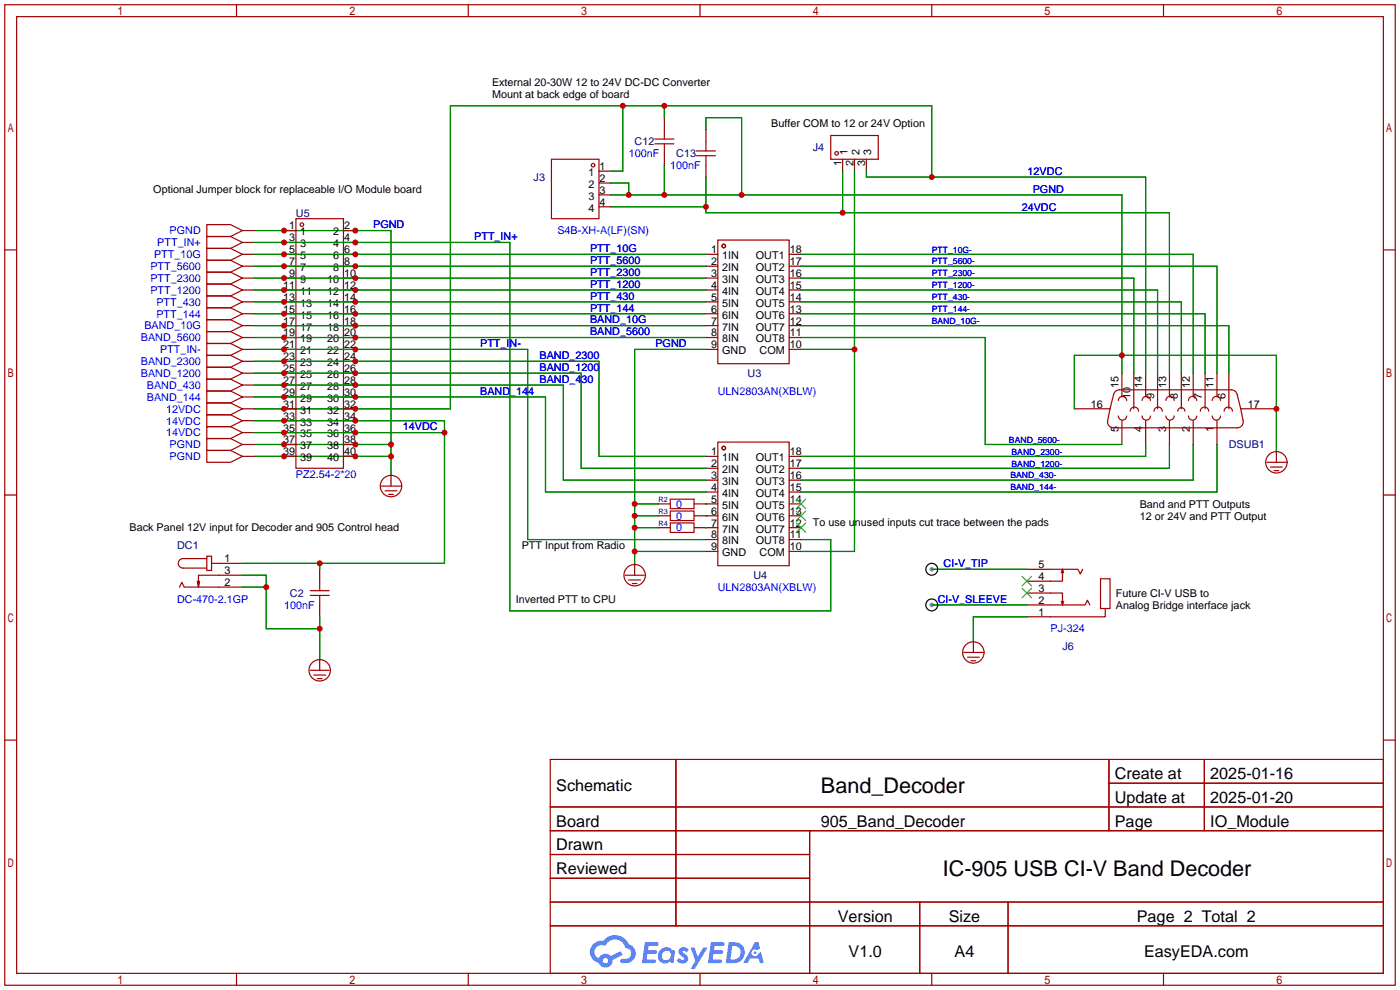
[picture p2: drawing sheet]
<svg xmlns="http://www.w3.org/2000/svg" width="299mm" height="212mm" viewBox="0 0 299 212" stroke-linecap="round" stroke-linejoin="round" font-family="sans-serif">
<g fill="#999">
<circle cx="199.1" cy="121.7" r=".51"/>
<circle cx="199.1" cy="129.3" r=".51"/>
</g>
<g fill="none" stroke="#a10000" stroke-width=".25">
<path d="M1 1h297.2v209.6h-297.2zM3.6 3.6h292.1v204.4h-292.1zM50.5 1v2.6M100.1 1v2.6M149.6 1v2.6M199.1 1v2.6M248.7 1v2.6M1 53.4h2.6M295.7 53.4h2.5M1 105.8h2.6M295.7 105.8h2.5M1 158.2h2.6"/>
<path d="M295.7 158.2h2.5M117.6 162.3h178.1v45.7h-178.1zM117.6 172.5h178.1M117.6 177.5h178.1M144.5 162.3v35.6M173 177.5v30.5M237 162.3v15.2M237 167.4h58.7M257.4 162.3v15.2M117.6 182.6h55.4M117.6 192.8h178.1M117.6 187.7h55.4"/>
<path d="M117.6 197.9h178.1M196.6 192.8v15.2M215.4 192.8v15.2M50.5 208v2.6M100.1 208v2.6M149.6 208v2.6M199.1 208v2.6M248.7 208v2.6"/>
</g>
<g fill="#5487ff">
<path d="M145.3 202.7a1.3 1.3 0 0 1 1.9 .3l-.4 .6a.54 .54 0 0 0-.9-.2l.1 .2a1.34 1.34 0 0 1 .9 1.8 1.47 1.47 0 0 1-2.3-.1l.5-.6 .8 .5a.31 .31 0 0 0 .4-.3 .31 .31 0 0 0-.3-.4 1.12 1.12 0 0 1-.7-1.8z"/>
<path d="M147.6 202.5h.9l.6 2 1.2-2h.9l-2.7 4.6h-.9l1-1.7z"/>
<path d="M137.8 201.4h1.7a1.31 1.31 0 0 1 1.2 .2 .4 .4 0 0 1-.3 .5l-1.8 .1-.1 .9h1.6a.4 .4 0 0 1 .4 .4 .4 .4 0 0 1-.5 .4h-1.6l-.2 1.2h1.4a.46 .46 0 0 1 .5 0 .46 .46 0 0 1 .1 .5l-.4 .2h-2.6z"/>
<path d="M151.9 201.4h1.7a1.32 1.32 0 0 1 1.2 .2 .39 .39 0 0 1-.3 .5l-1.8 .1-.1 .9h1.6a.4 .4 0 0 1 .4 .4 .4 .4 0 0 1-.4 .4h-1.7l-.2 1.2h1.4a.46 .46 0 0 1 .5 0 .46 .46 0 0 1 .1 .5l-.4 .2h-2.6z"/>
<path d="M161.3 201.4h.8l.3 1.3-.6 .4a.75 .75 0 0 0-1.1 .3 .75 .75 0 0 0 .5 1 .75 .75 0 0 0 .9-.7l.5-.2 .6 2.3h-.8l-.3-.9h-1.8l-.5 .9h-1z"/>
<path d="M155.7 201.4l-.6 4.4h1.5a2.27 2.27 0 0 0 2.6-2.2 2.27 2.27 0 0 0-2.7-2.2zM156.5 202.1a1.5 1.5 0 0 1 1.8 1.6 1.5 1.5 0 0 1-1.9 1.4h-.3z"/>
<path d="M141.2 203a1.6 1.6 0 0 0-.3 2.3 1.6 1.6 0 0 0 2.3 .2l.7 .3 .3-2.4-.1-.3-.5-.1a1.58 1.58 0 0 0-2.4 0zM141.8 203.5a.98 .98 0 0 1 1.6 .4 .98 .98 0 0 1-1.1 1.3 .94 .94 0 0 1-.9-.7 .94 .94 0 0 1 .4-1z"/>
<path d="M126.8 201.8a2.37 2.37 0 0 0 1.1 4 1.54 1.54 0 0 0 1.8 1 1.54 1.54 0 0 0 1.2-1.6l2.2-1.1-.5-.8-2 1a1.57 1.57 0 0 0-2.7 .5 1.5 1.5 0 0 1-.7-2.1 1.5 1.5 0 0 1 2.2-.5 2.23 2.23 0 0 1 2.3-1.4 2.23 2.23 0 0 1 2 1.8 1.16 1.16 0 0 1 1.2 1.1 1.16 1.16 0 0 1-1.1 1.2h-.7a.47 .47 0 0 0-.5 .4 .47 .47 0 0 0 .4 .5 2.17 2.17 0 0 0 2.5-.9 2.17 2.17 0 0 0-.3-2.7l-.8-.4a3.2 3.2 0 0 0-5.5-.7l-1.1 .1zM128.8 205.3a.6 .6 0 0 1 1.2 0 .6 .6 0 0 1-1.2 0z"/>
<circle cx="161.4" cy="203.6" r=".28"/>
</g>
<g fill="none" stroke="#870000" stroke-width=".25">
<path d="M128 36.6h2.6M128 39.1h2.6M142 25.1v2.6M142 32.8v2.5M150.9 27.7v2.5M150.9 35.3v2.5M180.1 34v2.6M182.6 34v2.6M185.2 34v2.6M51.8 54.4h2.6M51.8 56.9h2.6M51.8 59.4h2.6"/>
<path d="M51.8 49.3h2.6M51.8 51.8h2.6M60.7 54.4h2.5M60.7 56.9h2.5M60.7 59.4h2.5M60.7 49.3h2.5M60.7 51.8h2.5M73.4 54.4h2.5M73.4 56.9h2.5M73.4 59.4h2.5M73.4 49.3h2.5M73.4 51.8h2.5"/>
<path d="M128 41.7h2.6M128 44.2h2.6M150.9 54.4h2.5M150.9 56.9h2.5M150.9 59.4h2.5M168.7 54.4h2.5M168.7 56.9h2.5M168.7 59.4h2.5M51.8 62h2.6M51.8 64.5h2.6M51.8 67.1h2.6M51.8 69.6h2.6"/>
<path d="M51.8 72.1h2.6M51.8 74.7h2.6M51.8 77.2h2.6M51.8 79.8h2.6M60.7 62h2.5M60.7 64.5h2.5M60.7 67.1h2.5M60.7 69.6h2.5M60.7 72.1h2.5M60.7 74.7h2.5M60.7 77.2h2.5M60.7 79.8h2.5"/>
<path d="M73.4 62h2.5M73.4 64.5h2.5M73.4 67.1h2.5M73.4 69.6h2.5M73.4 72.1h2.5M73.4 74.7h2.5M73.4 77.2h2.5M73.4 79.8h2.5M150.9 62h2.5M150.9 64.5h2.5M150.9 67.1h2.5M150.9 69.6h2.5"/>
<path d="M150.9 72.1h2.5M150.9 74.7h2.5M168.7 62h2.5M168.7 64.5h2.5M168.7 67.1h2.5M168.7 69.6h2.5M168.7 72.1h2.5M168.7 74.7h2.5M239.8 79.8v5M242.3 79.8v7.6M244.9 79.8v5M247.4 79.8v7.6"/>
<path d="M249.9 79.8v5M252.5 79.8v7.6M255 79.8v5M257.6 79.8v7.6M260.1 79.8v5M262.6 79.8v7.6M51.8 97.5h2.6M51.8 87.4h2.6M51.8 92.5h2.6M51.8 89.9h2.6M51.8 82.3h2.6M51.8 84.8h2.6"/>
<path d="M51.8 95h2.6M60.7 97.5h2.5M60.7 87.4h2.5M60.7 92.5h2.5M60.7 89.9h2.5M60.7 82.3h2.5M60.7 84.8h2.5M60.7 95h2.5M73.4 97.5h2.5M73.4 87.4h2.5M73.4 92.5h2.5M73.4 89.9h2.5"/>
<path d="M73.4 82.3h2.5M73.4 84.8h2.5M73.4 95h2.5M150.9 97.5h2.5M168.7 97.5h2.5M229.6 87.4h7.6M239.8 89.9v5.1M244.9 89.9v5.1M249.9 89.9v5.1M255 89.9v5.1M260.1 89.9v5.1M265.2 87.4h7.6"/>
<path d="M272.8 96.3v2.5M83.6 101.3v2.6M140.7 107.7h2.6M140.7 110.2h2.6M140.7 112.8h2.6M148.3 107.7h5.1M148.3 110.2h5.1M148.3 112.8h5.1M150.9 100.1h2.5M150.9 102.6h2.5M150.9 105.2h2.5M150.9 115.3h2.5"/>
<path d="M150.9 117.9h2.5M168.7 100.1h2.5M168.7 102.6h2.5M168.7 105.2h2.5M168.7 107.7h2.5M168.7 110.2h2.5M168.7 112.8h2.5M168.7 115.3h2.5M168.7 117.9h2.5M46.7 120.4h5.1M46.7 125.5h5.1M46.7 122.9h5.1"/>
<path d="M68.3 121.7v2.5M68.3 129.3v2.5M135.6 120.4v2.5M208 136.9v2.5M219.5 121.7h5M219.5 124.2h5M219.5 126.7h5M219.5 129.3h5M219.5 131.8h5M68.3 140.7v2.6"/>
</g>
<path d="M170.2 106.7l2 2M170.2 109.2l2 2.1M170.2 111.8l2 2M172.2 106.7l-2 2M172.2 109.2l-2 2.1M172.2 111.8l-2 2M218.4 123.2l2.1 2M218.4 125.7l2.1 2.1M220.5 123.2l-2.1 2M220.5 125.7l-2.1 2.1" fill="none" stroke="#3c3" stroke-width=".25"/>
<g fill="none" stroke="#a10000" stroke-width=".25">
<path d="M117.9 34h10.1v12.7h-10.1zM140 29.7h4M140 30.7h4M142 27.7v2M142 30.7v2.1M148.8 32.3h4.1M148.8 33.3h4.1M150.9 30.2v2.1M150.9 33.3v2M177.5 29h10.2v5h-10.2zM44.2 48h5.1l2.5 1.3-2.5 1.2h-5.1zM44.2 50.5h5.1l2.5 1.3-2.5 1.3h-5.1z"/>
<path d="M44.2 53.1h5.1l2.5 1.3-2.5 1.2h-5.1zM44.2 55.6h5.1l2.5 1.3-2.5 1.3h-5.1zM44.2 58.2h5.1l2.5 1.2-2.5 1.3h-5.1zM63.2 46.7h10.2v53.4h-10.2zM153.4 51.3h15.3v26.4h-15.3zM44.2 73.4h5.1l2.5 1.3-2.5 1.2h-5.1zM44.2 68.3h5.1l2.5 1.3-2.5 1.3h-5.1zM44.2 70.9h5.1l2.5 1.2-2.5 1.3h-5.1zM44.2 75.9h5.1l2.5 1.3-2.5 1.3h-5.1zM44.2 78.5h5.1l2.5 1.3-2.5 1.2h-5.1zM44.2 60.7h5.1l2.5 1.3-2.5 1.2h-5.1zM44.2 63.2h5.1l2.5 1.3-2.5 1.3h-5.1z"/>
<path d="M44.2 65.8h5.1l2.5 1.3-2.5 1.2h-5.1zM44.2 91.2h5.1l2.5 1.3-2.5 1.2h-5.1zM44.2 88.6h5.1l2.5 1.3-2.5 1.3h-5.1zM44.2 86.1h5.1l2.5 1.3-2.5 1.2h-5.1zM44.2 81h5.1l2.5 1.3-2.5 1.3h-5.1zM44.2 83.6h5.1l2.5 1.2-2.5 1.3h-5.1zM44.2 96.3h5.1l2.5 1.2-2.5 1.3h-5.1zM44.2 93.7h5.1l2.5 1.3-2.5 1.3h-5.1zM153.4 94.5h15.3v26.4h-15.3zM238.3 83.7l1-.4h23.8a1.29 1.29 0 0 1 1.3 1l1.3 5.8a1.27 1.27 0 0 1-1.3 1.3h-26.4a1.27 1.27 0 0 1-1.3-1.5l1.3-5.6zM239 85.6a.89 .89 0 0 1 .9-.9 .89 .89 0 0 1 .9 .9M239 88.9a.89 .89 0 0 0 .9 .9 .89 .89 0 0 0 .9-.9"/>
<path d="M241.6 87.9a.89 .89 0 0 1 .8-.9 .89 .89 0 0 1 .9 .9M244.1 85.6a.89 .89 0 0 1 .9-.9 .89 .89 0 0 1 .9 .9M244.1 88.9a.89 .89 0 0 0 .9 .9 .89 .89 0 0 0 .9-.9M246.6 87.9a.89 .89 0 0 1 .9-.9 .89 .89 0 0 1 .9 .9M249.2 85.6a.89 .89 0 0 1 .9-.9 .89 .89 0 0 1 .9 .9M249.2 88.9a.89 .89 0 0 0 .9 .9 .89 .89 0 0 0 .9-.9M251.7 87.9a.76 .76 0 0 1 .8-.8 .76 .76 0 0 1 .7 .8M254 85.6a.89 .89 0 0 1 .9-.9 .89 .89 0 0 1 .9 .9M254 88.9a.89 .89 0 0 0 .9 .9 .89 .89 0 0 0 .9-.9M256.5 87.9a.89 .89 0 0 1 .9-.9 .89 .89 0 0 1 .9 .9M259.1 85.6a.89 .89 0 0 1 .9-.9 .89 .89 0 0 1 .9 .9M259.1 88.9a.89 .89 0 0 0 .9 .9 .89 .89 0 0 0 .9-.9"/>
<path d="M261.6 87.9a.89 .89 0 0 1 .9-.9 .89 .89 0 0 1 .9 .9M270.8 98.8h4M271.5 99.8h2.6M44.2 118.9h1v3h-1zM44.2 119.4h-5.1a1.02 1.02 0 0 0-1 1 1.02 1.02 0 0 0 1 1h5.1M81.5 103.9h4.1M82.3 104.9h2.5M83.1 105.7h1M143.3 106.7h5v2h-5zM143.3 109.2h5v2.1h-5zM143.3 111.8h5v2h-5zM272.3 100.6h1"/>
<path d="M38.4 125.5l.5-1 .5 1h7.3M42.7 124.2l-.3 1.3M45.2 120.4h1.5M46.7 122.9h-4.3v2.6l-.2-1.3M66.3 126.2h4.1M66.3 127.3h4.1M68.3 124.2v2M68.3 127.3v2M133.6 122.9h4.1M134.4 124h2.5M135.1 124.7h1M206 139.4h4.1"/>
<path d="M224.5 126.7h2.6v2.6M224.5 121.7h5.9l.5 1 .5-1M224.5 129.3h7.4l.5-1 .5 1M226.8 128.5l.3 .8M227.1 121.7v2.5h-2.6M227.1 121.7l-.3 .7M227.1 121.7l.2 .7M227.3 128.5l-.2 .8M235.2 123.7h2v6.3h-2zM236.2 130v1.8h-11.7M66.3 143.3h4.1M67.1 144.3h2.5"/>
<path d="M67.8 145h1M206.8 140.5h2.5M207.5 141.2h1"/>
<circle cx="126.7" cy="35.3" r=".38"/>
<circle cx="178.8" cy="32.8" r=".38"/>
<circle cx="64.5" cy="48" r=".38"/>
<circle cx="154.7" cy="52.6" r=".38"/>
<circle cx="154.7" cy="95.8" r=".38"/>
<circle cx="272.8" cy="98.8" r="2.29"/>
<circle cx="83.6" cy="103.9" r="2.29"/>
<circle cx="135.6" cy="122.9" r="2.29"/>
<circle cx="208" cy="139.4" r="2.29"/>
<circle cx="68.3" cy="143.3" r="2.29"/>
</g>
<g fill="none" stroke="#008700" stroke-width=".25">
<path d="M130.6 39.1h3.8v2.6M133.1 22.6v14h-2.5M142 22.6v2.5M142 35.3v6.4M150.9 37.8v7.7h99v34.3M150.9 27.7v-2.6h7.6v16.6M180.1 36.6v8.9M182.6 36.6v81.3h-11.4M185.2 36.6v1.2h59.7v42M199.1 37.8v-15.2h-102.8v64.8h-41.9M54.4 54.4h96.5M54.4 56.9h96.5"/>
<path d="M54.4 59.4h96.5M54.4 49.3h29.2v52M54.4 51.8h54.6v78.8h68.5v-15.3h-6.3M130.6 44.2h20.3M130.6 41.7h109.2v38.1M171.2 56.9h88.9v22.9M171.2 54.4h83.8v25.4M171.2 59.4h71.1v20.4M54.4 79.8h69.8v20.3h26.7M54.4 77.2h73.6v20.3h22.9M54.4 62h96.5M54.4 64.5h96.5"/>
<path d="M54.4 67.1h96.5M54.4 74.7h58.4v40.6h38.1M54.4 72.1h96.5M54.4 69.6h96.5M150.9 74.7h-15.3v45.7M171.2 62h76.2v17.8M171.2 64.5h81.3v15.3M171.2 67.1h86.4v12.7M171.2 74.7h11.4M171.2 72.1h39.4v22.9h29.2M171.2 69.6h91.4v10.2M54.4 84.8h62.2v20.4h34.3"/>
<path d="M54.4 82.3h66v20.3h30.5M54.4 97.5h29.2M54.4 95h29.2M54.4 92.5h40.6M54.4 89.9h40.6v30.5h-43.2M229.6 87.4v-11.5h43.2v20.4M244.9 95v2.5h-73.7M249.9 95v5.1h-78.7M255 95v7.6h-83.8M260.1 95v10.2h-88.9M135.6 112.8h5.1M135.6 117.9h15.3"/>
<path d="M135.6 110.2h5.1M135.6 107.7h5.1M150.9 112.8h.1M150.9 110.2h.1M150.9 107.7h.1M51.8 122.9h5.1v11.5h11.4M51.8 125.5h5.1M68.3 120.4v1.3M68.3 131.8v8.9M199.1 121.7h20.4M199.1 129.3h20.4M219.5 131.8h-11.5v5.1"/>
</g>
<g fill="none" stroke="#000" stroke-width=".25">
<circle cx="199.1" cy="129.3" r="1.27"/>
<circle cx="199.1" cy="121.7" r="1.27"/>
</g>
<g fill="#c00">
<circle cx="180.1" cy="45.5" r=".63"/>
<circle cx="150.9" cy="44.2" r=".63"/>
<circle cx="135.6" cy="107.7" r=".63"/>
<circle cx="135.6" cy="110.2" r=".63"/>
<circle cx="135.6" cy="112.8" r=".63"/>
<circle cx="135.6" cy="117.9" r=".63"/>
<circle cx="182.6" cy="74.7" r=".63"/>
<circle cx="134.4" cy="41.7" r=".63"/>
<circle cx="142" cy="41.7" r=".63"/>
<circle cx="158.5" cy="41.7" r=".63"/>
<circle cx="239.8" cy="75.9" r=".63"/>
<circle cx="272.8" cy="87.4" r=".63"/>
<circle cx="133.1" cy="22.6" r=".63"/>
<circle cx="142" cy="22.6" r=".63"/>
<circle cx="199.1" cy="37.8" r=".63"/>
<circle cx="75.9" cy="87.4" r=".63"/>
<circle cx="60.7" cy="87.4" r=".63"/>
<circle cx="60.7" cy="49.3" r=".63"/>
<circle cx="75.9" cy="49.3" r=".63"/>
<circle cx="83.6" cy="95" r=".63"/>
<circle cx="83.6" cy="97.5" r=".63"/>
<circle cx="75.9" cy="97.5" r=".63"/>
<circle cx="60.7" cy="97.5" r=".63"/>
<circle cx="75.9" cy="95" r=".63"/>
<circle cx="60.7" cy="95" r=".63"/>
<circle cx="60.7" cy="51.8" r=".63"/>
<circle cx="75.9" cy="51.8" r=".63"/>
<circle cx="60.7" cy="74.7" r=".63"/>
<circle cx="75.9" cy="74.7" r=".63"/>
<circle cx="75.9" cy="54.4" r=".63"/>
<circle cx="60.7" cy="54.4" r=".63"/>
<circle cx="75.9" cy="56.9" r=".63"/>
<circle cx="60.7" cy="56.9" r=".63"/>
<circle cx="75.9" cy="59.4" r=".63"/>
<circle cx="60.7" cy="59.4" r=".63"/>
<circle cx="75.9" cy="62" r=".63"/>
<circle cx="60.7" cy="62" r=".63"/>
<circle cx="75.9" cy="64.5" r=".63"/>
<circle cx="60.7" cy="64.5" r=".63"/>
<circle cx="75.9" cy="67.1" r=".63"/>
<circle cx="60.7" cy="67.1" r=".63"/>
<circle cx="75.9" cy="69.6" r=".63"/>
<circle cx="60.7" cy="69.6" r=".63"/>
<circle cx="75.9" cy="72.1" r=".63"/>
<circle cx="60.7" cy="72.1" r=".63"/>
<circle cx="60.7" cy="77.2" r=".63"/>
<circle cx="75.9" cy="77.2" r=".63"/>
<circle cx="60.7" cy="79.8" r=".63"/>
<circle cx="75.9" cy="79.8" r=".63"/>
<circle cx="60.7" cy="82.3" r=".63"/>
<circle cx="75.9" cy="82.3" r=".63"/>
<circle cx="60.7" cy="84.8" r=".63"/>
<circle cx="75.9" cy="84.8" r=".63"/>
<circle cx="68.3" cy="134.4" r=".63"/>
<circle cx="56.9" cy="125.5" r=".63"/>
<circle cx="60.7" cy="92.5" r=".63"/>
<circle cx="75.9" cy="92.5" r=".63"/>
<circle cx="95" cy="92.5" r=".63"/>
<circle cx="75.9" cy="89.9" r=".63"/>
<circle cx="60.7" cy="89.9" r=".63"/>
<circle cx="68.3" cy="120.4" r=".63"/>
</g>
<g font-size="4.6">
<text x="175.5" y="169.4">Band_Decoder</text>
<text x="201.5" y="187.2">IC-905 USB CI-V Band Decoder</text>
</g>
<g font-size="3.5">
<text x="238.3" y="166.5">Create at</text>
<text x="258.7" y="166.5">2025-01-16</text>
<text x="118.9" y="169.1">Schematic</text>
<text x="238.3" y="171.6">Update at</text>
<text x="258.7" y="171.6">2025-01-20</text>
<text x="118.9" y="176.7">Board</text>
<text x="175.5" y="176.7">905_Band_Decoder</text>
<text x="238.3" y="176.7">Page</text>
<text x="258.7" y="176.7">IO_Module</text>
<text x="118.9" y="181.8">Drawn</text>
<text x="118.9" y="186.8">Reviewed</text>
<text x="179.1" y="197">Version</text>
<text x="202.8" y="197">Size</text>
<text x="243" y="197">Page 2 Total 2</text>
<text x="181.4" y="204.6">V1.0</text>
<text x="204" y="204.6">A4</text>
<text x="244.5" y="204.6">EasyEDA.com</text>
</g>
<g font-size="2.3">
<text x="105.2" y="18.3">External 20-30W 12 to 24V DC-DC Converter</text>
<text x="105.2" y="20.9">Mount at back edge of board</text>
<text x="164.8" y="27.2">Buffer COM to 12 or 24V Option</text>
<text x="179.9" y="35.4" transform="rotate(-90 179.9 35.4)">1</text>
<text x="181.1" y="33.1" transform="rotate(-90 181.1 33.1)">1</text>
<text x="182.4" y="35.4" transform="rotate(-90 182.4 35.4)">2</text>
<text x="183.7" y="33.1" transform="rotate(-90 183.7 33.1)">2</text>
<text x="184.9" y="35.4" transform="rotate(-90 184.9 35.4)">3</text>
<text x="186.2" y="33.1" transform="rotate(-90 186.2 33.1)">3</text>
<text x="32.8" y="41.2">Optional Jumper block for replaceable I/O Module board</text>
<text x="125.8" y="37.6">1</text>
<text x="125.8" y="40.2">2</text>
<text x="128.1" y="36.3">1</text>
<text x="128.1" y="38.9">2</text>
<text x="128.1" y="41.4">3</text>
<text x="125.8" y="42.7">3</text>
<text x="125.8" y="45.2">4</text>
<text x="128.1" y="44">4</text>
<text x="61.8" y="49">1</text>
<text x="61.8" y="51.6">3</text>
<text x="64.2" y="50.3">1</text>
<text x="64.2" y="52.9">3</text>
<text x="71.2" y="52.9">4</text>
<text x="71.2" y="50.3">2</text>
<text x="73.5" y="51.6">4</text>
<text x="73.5" y="49">2</text>
<text x="61.8" y="54.1">5</text>
<text x="61.8" y="56.7">7</text>
<text x="61.8" y="59.2">9</text>
<text x="64.2" y="55.4">5</text>
<text x="64.2" y="57.9">7</text>
<text x="71.2" y="57.9">8</text>
<text x="71.2" y="55.4">6</text>
<text x="73.5" y="59.2">10</text>
<text x="73.5" y="56.7">8</text>
<text x="73.5" y="54.1">6</text>
<text x="152" y="59.2">3</text>
<text x="152" y="56.7">2</text>
<text x="152" y="54.1">1</text>
<text x="154.4" y="57.9">2IN</text>
<text x="154.4" y="55.4">1IN</text>
<text x="161.6" y="55.4">OUT1</text>
<text x="161.6" y="57.9">OUT2</text>
<text x="168.8" y="54.1">18</text>
<text x="168.8" y="56.7">17</text>
<text x="168.8" y="59.2">16</text>
<text x="60.6" y="61.7">11</text>
<text x="60.6" y="64.3">13</text>
<text x="64.2" y="60.5">9</text>
<text x="64.2" y="63">11</text>
<text x="64.2" y="65.6">13</text>
<text x="69.9" y="65.6">14</text>
<text x="69.9" y="63">12</text>
<text x="69.9" y="60.5">10</text>
<text x="73.5" y="64.3">14</text>
<text x="73.5" y="61.7">12</text>
<text x="152" y="64.3">5</text>
<text x="152" y="61.7">4</text>
<text x="154.4" y="65.6">5IN</text>
<text x="154.4" y="63">4IN</text>
<text x="154.4" y="60.5">3IN</text>
<text x="161.6" y="60.5">OUT3</text>
<text x="161.6" y="63">OUT4</text>
<text x="161.6" y="65.6">OUT5</text>
<text x="168.8" y="61.7">15</text>
<text x="168.8" y="64.3">14</text>
<text x="60.6" y="66.8">15</text>
<text x="60.6" y="69.4">17</text>
<text x="60.6" y="71.9">19</text>
<text x="64.2" y="68.1">15</text>
<text x="64.2" y="70.6">17</text>
<text x="69.9" y="70.6">18</text>
<text x="69.9" y="68.1">16</text>
<text x="73.5" y="71.9">20</text>
<text x="73.5" y="69.4">18</text>
<text x="73.5" y="66.8">16</text>
<text x="152" y="71.9">8</text>
<text x="152" y="69.4">7</text>
<text x="152" y="66.8">6</text>
<text x="154.4" y="70.6">7IN</text>
<text x="154.4" y="68.1">6IN</text>
<text x="161.6" y="68.1">OUT6</text>
<text x="161.6" y="70.6">OUT7</text>
<text x="168.8" y="66.8">13</text>
<text x="168.8" y="69.4">12</text>
<text x="168.8" y="71.9">11</text>
<text x="60.6" y="74.4">21</text>
<text x="60.6" y="77">23</text>
<text x="64.2" y="73.2">19</text>
<text x="64.2" y="75.7">21</text>
<text x="69.9" y="75.7">22</text>
<text x="69.9" y="73.2">20</text>
<text x="73.5" y="77">24</text>
<text x="73.5" y="74.4">22</text>
<text x="152" y="74.4">9</text>
<text x="154.4" y="75.7">GND</text>
<text x="154.4" y="73.2">8IN</text>
<text x="161.6" y="73.2">OUT8</text>
<text x="162.3" y="75.7">COM</text>
<text x="168.8" y="74.4">10</text>
<text x="60.6" y="79.5">25</text>
<text x="60.6" y="82.1">27</text>
<text x="64.2" y="78.3">23</text>
<text x="64.2" y="80.8">25</text>
<text x="64.2" y="83.3">27</text>
<text x="69.9" y="83.3">28</text>
<text x="69.9" y="80.8">26</text>
<text x="69.9" y="78.3">24</text>
<text x="73.5" y="82.1">28</text>
<text x="73.5" y="79.5">26</text>
<text x="239.1" y="82.8" transform="rotate(-90 239.1 82.8)">15</text>
<text x="244.1" y="82.8" transform="rotate(-90 244.1 82.8)">14</text>
<text x="249.2" y="82.8" transform="rotate(-90 249.2 82.8)">13</text>
<text x="254.3" y="82.8" transform="rotate(-90 254.3 82.8)">12</text>
<text x="259.4" y="82.8" transform="rotate(-90 259.4 82.8)">11</text>
<text x="60.6" y="84.6">29</text>
<text x="60.6" y="87.1">31</text>
<text x="60.6" y="89.7">33</text>
<text x="64.2" y="85.9">29</text>
<text x="64.2" y="88.4">31</text>
<text x="69.9" y="88.4">32</text>
<text x="69.9" y="85.9">30</text>
<text x="73.5" y="89.7">34</text>
<text x="73.5" y="87.1">32</text>
<text x="73.5" y="84.6">30</text>
<text x="233.1" y="87.1">16</text>
<text x="241.6" y="85.4" transform="rotate(-90 241.6 85.4)">10</text>
<text x="246.7" y="85.4" transform="rotate(-90 246.7 85.4)">9</text>
<text x="251.8" y="85.4" transform="rotate(-90 251.8 85.4)">8</text>
<text x="256.8" y="85.4" transform="rotate(-90 256.8 85.4)">7</text>
<text x="261.9" y="85.4" transform="rotate(-90 261.9 85.4)">6</text>
<text x="266.7" y="87.1">17</text>
<text x="60.6" y="92.2">35</text>
<text x="60.6" y="94.8">37</text>
<text x="64.2" y="91">33</text>
<text x="64.2" y="93.5">35</text>
<text x="69.9" y="93.5">36</text>
<text x="69.9" y="91">34</text>
<text x="73.5" y="94.8">38</text>
<text x="73.5" y="92.2">36</text>
<text x="239.1" y="92.2" transform="rotate(-90 239.1 92.2)">5</text>
<text x="244.1" y="92.2" transform="rotate(-90 244.1 92.2)">4</text>
<text x="249.2" y="92.2" transform="rotate(-90 249.2 92.2)">3</text>
<text x="254.3" y="92.2" transform="rotate(-90 254.3 92.2)">2</text>
<text x="259.4" y="92.2" transform="rotate(-90 259.4 92.2)">1</text>
<text x="60.6" y="97.3">39</text>
<text x="64.2" y="96">37</text>
<text x="64.2" y="98.6">39</text>
<text x="69.9" y="98.6">40</text>
<text x="69.9" y="96">38</text>
<text x="73.5" y="97.3">40</text>
<text x="152" y="99.8">2</text>
<text x="152" y="97.3">1</text>
<text x="154.4" y="101.1">2IN</text>
<text x="154.4" y="98.6">1IN</text>
<text x="161.6" y="98.6">OUT1</text>
<text x="161.6" y="101.1">OUT2</text>
<text x="168.8" y="97.3">18</text>
<text x="168.8" y="99.8">17</text>
<text x="152" y="107.5">5</text>
<text x="152" y="104.9">4</text>
<text x="152" y="102.4">3</text>
<text x="154.4" y="106.2">4IN</text>
<text x="154.4" y="103.7">3IN</text>
<text x="161.6" y="103.7">OUT3</text>
<text x="161.6" y="106.2">OUT4</text>
<text x="168.8" y="102.4">16</text>
<text x="168.8" y="104.9">15</text>
<text x="168.8" y="107.5">14</text>
<text x="27.7" y="113.6">Back Panel 12V input for Decoder and 905 Control head</text>
<text x="152" y="112.5">7</text>
<text x="152" y="110">6</text>
<text x="154.4" y="113.8">7IN</text>
<text x="154.4" y="111.3">6IN</text>
<text x="154.4" y="108.7">5IN</text>
<text x="161.6" y="108.7">OUT5</text>
<text x="161.6" y="111.3">OUT6</text>
<text x="161.6" y="113.8">OUT7</text>
<text x="168.8" y="110">13</text>
<text x="168.8" y="112.5">12</text>
<text x="173.7" y="112.3">To use unused inputs cut trace between the pads</text>
<text x="243.6" y="108.5">Band and PTT Outputs</text>
<text x="243.6" y="111">12 or 24V and PTT Output</text>
<text x="111.5" y="117.4">PTT Input from Radio</text>
<text x="152" y="117.6">9</text>
<text x="152" y="115.1">8</text>
<text x="154.4" y="118.9">GND</text>
<text x="154.4" y="116.4">8IN</text>
<text x="161.6" y="116.4">OUT8</text>
<text x="162.3" y="118.9">COM</text>
<text x="168.8" y="115.1">11</text>
<text x="168.8" y="117.6">10</text>
<text x="48" y="120.2">1</text>
<text x="48" y="125.2">2</text>
<text x="48" y="122.7">3</text>
<text x="222" y="121.4">5</text>
<text x="222" y="124">4</text>
<text x="110.2" y="128.8">Inverted PTT to CPU</text>
<text x="222" y="126.5">3</text>
<text x="222" y="129.1">2</text>
<text x="222" y="131.6">1</text>
<text x="238.5" y="127.6">Future CI-V USB to</text>
<text x="238.5" y="130.1">Analog Bridge interface jack</text>
</g>
<g font-size="2.3" fill="#00f">
<text x="134.4" y="33.6">100nF</text>
<text x="143.3" y="36.1">100nF</text>
<text x="219.6" y="37.4">12VDC</text>
<text x="220.7" y="41.2">PGND</text>
<text x="218.4" y="45">24VDC</text>
<text x="33.6" y="52.6">PTT_IN+</text>
<text x="36.3" y="50.1">PGND</text>
<text x="79.8" y="48.8">PGND</text>
<text x="101.3" y="51.4">PTT_IN+</text>
<text x="119.1" y="50.1">S4B-XH-A(LF)(SN)</text>
<text x="126.1" y="53.9">PTT_10G</text>
<text x="32.1" y="57.7">PTT_5600</text>
<text x="32.9" y="55.2">PTT_10G</text>
<text x="126.1" y="56.4">PTT_5600</text>
<text x="126.1" y="59">PTT_2300</text>
<text x="32.1" y="60.2">PTT_2300</text>
<text x="32.1" y="62.8">PTT_1200</text>
<text x="33.4" y="65.3">PTT_430</text>
<text x="126.1" y="61.5">PTT_1200</text>
<text x="126.1" y="64.1">PTT_430</text>
<text x="30.9" y="70.4">BAND_10G</text>
<text x="33.4" y="67.9">PTT_144</text>
<text x="126.1" y="66.6">PTT_144</text>
<text x="126.1" y="69.1">BAND_10G</text>
<text x="126.1" y="71.7">BAND_5600</text>
<text x="30.1" y="72.9">BAND_5600</text>
<text x="34.2" y="75.5">PTT_IN-</text>
<text x="102.6" y="74.2">PTT_IN-</text>
<text x="115.3" y="76.8">BAND_2300</text>
<text x="140.1" y="74.2">PGND</text>
<text x="30.1" y="78">BAND_2300</text>
<text x="30.1" y="80.6">BAND_1200</text>
<text x="31.4" y="83.1">BAND_430</text>
<text x="115.3" y="79.3">BAND_1200</text>
<text x="115.3" y="81.8">BAND_430</text>
<text x="31.4" y="85.6">BAND_144</text>
<text x="35.5" y="88.2">12VDC</text>
<text x="102.6" y="84.4">BAND_144</text>
<text x="153.4" y="84.4">ULN2803AN(XBLW)</text>
<text x="35.5" y="93.3">14VDC</text>
<text x="35.5" y="90.7">14VDC</text>
<text x="36.3" y="95.8">PGND</text>
<text x="86.1" y="92">14VDC</text>
<text x="36.3" y="98.3">PGND</text>
<text x="63.2" y="102.2">PZ2.54-2*20</text>
<text x="144.5" y="108.5">0</text>
<text x="144.5" y="111">0</text>
<text x="144.5" y="113.6">0</text>
<text x="201.7" y="121.2">CI-V_TIP</text>
<text x="37.8" y="128.8">DC-470-2.1GP</text>
<text x="60.7" y="130.1">100nF</text>
<text x="153.4" y="126.3">ULN2803AN(XBLW)</text>
<text x="200.4" y="128.8">CI-V_SLEEVE</text>
<text x="224.5" y="135.2">PJ-324</text>
</g>
<g font-size="2.3" fill="#000080">
<text x="135.6" y="31">C12</text>
<text x="144.5" y="33.6">C13</text>
<text x="173.7" y="32.3">J4</text>
<text x="114" y="38.7">J3</text>
<text x="63.2" y="46.3">U5</text>
<text x="159.8" y="80.6">U3</text>
<text x="262.6" y="95.8">DSUB1</text>
<text x="37.8" y="117.4">DC1</text>
<text x="161" y="123.7">U4</text>
<text x="62" y="127.6">C2</text>
<text x="227.1" y="139">J6</text>
</g>
<g font-size="1.8" fill="#00f">
<text x="199.1" y="54">PTT_10G-</text>
<text x="199.1" y="56.5">PTT_5600-</text>
<text x="199.1" y="59.1">PTT_2300-</text>
<text x="199.1" y="61.6">PTT_1200-</text>
<text x="199.1" y="64.1">PTT_430-</text>
<text x="199.1" y="66.7">PTT_144-</text>
<text x="199.1" y="69.2">BAND_10G-</text>
<text x="215.6" y="94.6">BAND_5600-</text>
<text x="216.2" y="99.7">BAND_1200-</text>
<text x="216.2" y="97.2">BAND_2300-</text>
<text x="215.9" y="104.8">BAND_144-</text>
<text x="215.9" y="102.2">BAND_430-</text>
</g>
<g font-size="1.6" fill="#000080">
<text x="140.7" y="107.4">R2</text>
<text x="140.7" y="109.9">R3</text>
<text x="140.7" y="112.5">R4</text>
</g>
</svg>
